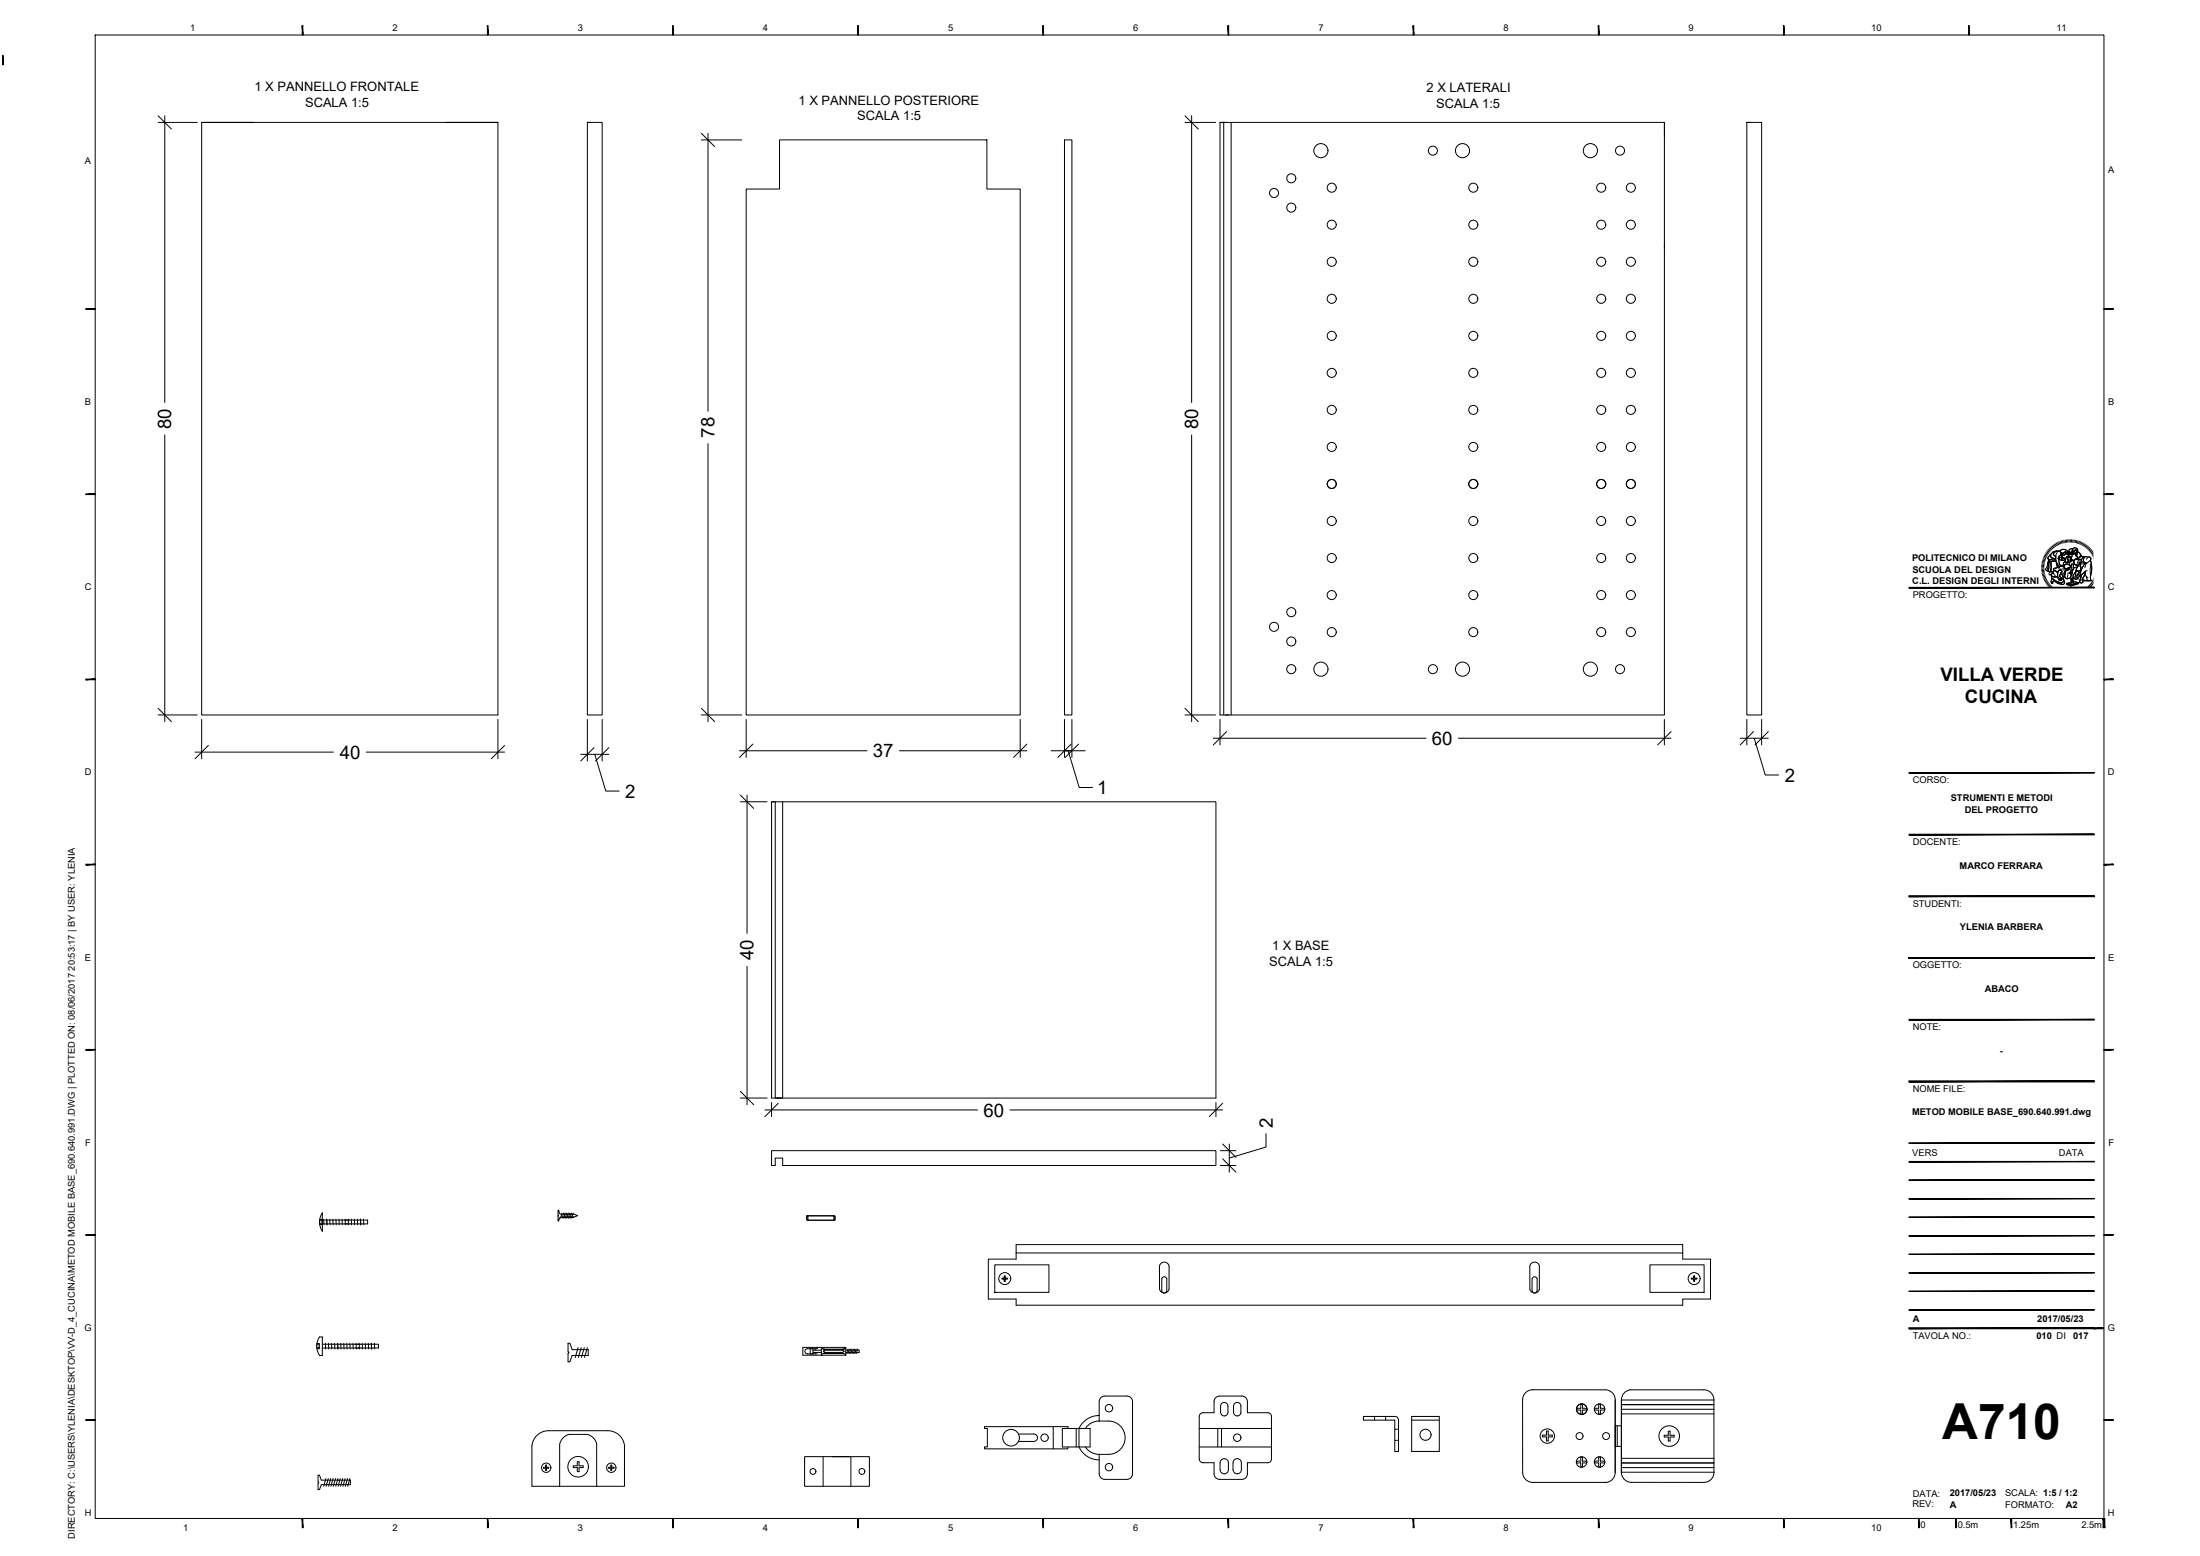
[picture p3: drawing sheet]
<svg xmlns="http://www.w3.org/2000/svg" width="594mm" height="420mm" viewBox="0 0 594 420" stroke-linecap="round" stroke-linejoin="round" font-family="sans-serif">
<!-- layer: A-SECT-MCUT1 -->
<g fill="none" stroke="#000" stroke-width=".27">
<path d="M329.3 377h6a1.5 1.5 0 0 1 1.5 1.5v3h5.5a1 1 0 0 1 1 1M329.3 377a1.5 1.5 0 0 0-1.5 1.5v3h-3a1 1 0 0 0-1 1M329.9 379a1 1 0 0 1 1.1-.2 1 1 0 0 1 .6 .9v1.6a1 1 0 0 1-1 1 1 1 0 0 1-1-1v-1.6zM333.4 379a.99 .99 0 0 1 1.1-.2 .99 .99 0 0 1 .6 .9v1.6a1.01 1.01 0 0 1-1 1 1.01 1.01 0 0 1-1-1v-1.6zM275 387.2h4.2a1 1 0 0 1 1 1 1 1 0 0 1-1 1M275 389.2h4.2M284.4 385.2v6M286.9 385.7h7.5v5h-7.5zM288.4 385.7v-.5h-22.5v.5h.7v5h-.7v.5h22.5v-.5M290.6 385.7v5M293.1 390.7l.8 1 1.1 .6 1.8 .4M296.8 383.7v-5.2a1.5 1.5 0 0 1 1.5-1.5h6a1.5 1.5 0 0 1 1.5 1.5v19.5a1.5 1.5 0 0 1-1.5 1.5h-6a1.5 1.5 0 0 1-1.5-1.5v-5.3"/>
<path d="M296.8 383.7a6.7 6.7 0 0 1 5.4 1.1 4.5 4.5 0 0 1 1.4 5 4.5 4.5 0 0 1-4.3 2.9h-2.5M296.8 383.7l-1.8 .4-1.1 .7-.8 .9M296.8 382.2a6 6 0 0 0-5.4 3.5v5a6 6 0 0 0 5.4 3.5M323.8 382.5v11.5a1 1 0 0 0 1 1h3v3a1.5 1.5 0 0 0 1.5 1.5M323.8 390.7h19.5M323.8 385.7h19.5M328.8 385.7v5M329.7 394.3a1.12 1.12 0 0 1 1.2-.4 1.12 1.12 0 0 1 .8 1.1v1.8a1.13 1.13 0 0 1-1.1 1.2 1.13 1.13 0 0 1-1.1-1.2v-1.8zM329.8 385.7v5M335.2 395v1.8M335.2 395a1.13 1.13 0 0 0-1.1-1.1 1.13 1.13 0 0 0-1.1 1.1v1.8a1.13 1.13 0 0 0 1.1 1.2 1.13 1.13 0 0 0 1.1-1.2M343.3 382.5v11.5a1 1 0 0 1-1 1h-5.5v3a1.5 1.5 0 0 1-1.5 1.5h-6"/>
<path d="M371.2 382.5v1M374.2 382.5v1M376.6 388.9h1M376.6 385.9h1M376.6 382.5a1 1 0 0 1 1 1v8.4h-1v-8.4h-8.4v-1h8.4M381.2 382.5h7.5v9.4h-7.5zM381.2 383.5h7.5"/>
<circle cx="273" cy="388.2" r="2.25"/>
<circle cx="282.1" cy="388.2" r="1"/>
<circle cx="299.5" cy="380.2" r="1"/>
<circle cx="299.5" cy="396.2" r="1"/>
<circle cx="334.1" cy="388.2" r="1"/>
<circle cx="384.9" cy="387.4" r="1.5"/>
</g>
<!-- layer: VITI E CERNIERE -->
<g fill="none" stroke="#000" stroke-width=".27">
<path d="M86.3 329.6h.7M86.3 330.3h.7M86.3 329.3h.7v1.4h-.7M87 329.5h7.3M87 330.5h7.3M87 327.5v5a4.5 4.5 0 0 1 0-5zM87.4 329.2l.1 1.5M88.2 329.2l.1 1.5M89.1 329.2v1.5M89.9 329.2l.1 1.5M90.7 329.2l.1 1.5M91.5 329.2l.1 1.5"/>
<path d="M92.4 329.2v1.5M93.2 329.2l.1 1.5M93.2 329.5h6.1v1h-6.1M94 329.2l.1 1.5M94.9 329.2v1.5M95.7 329.2l.1 1.5M96.5 329.2l.1 1.5M97.4 330.7l-.1-1.5 .1 1.5M98.2 329.2v1.5M151.8 327.6l-.4 1.3M152.2 327.6l-.4 1.3M152.3 328.7h2.7h-3.7l-.4 1h-.2l.1-1.4-.1-1.5h.2l.4 1.1h3.7l1 .4-1 .4"/>
<path d="M152.3 327.9h2.7M152.6 327.6l-.4 1.3M153.1 327.6l-.4 1.3M153.5 327.6l-.4 1.3M153.9 327.6l-.4 1.3M154.3 327.6l-.4 1.3M154.8 327.6l-.4 1.3M217.9 328.3h7.6v1.2h-7.6zM218.2 328.3h7v1.2h-7M218.2 328.3l-.3 .3v.6l.3 .3M218.2 328.3v1.2M225.2 328.3l.3 .3v.6l-.3 .3"/>
<path d="M266.9 340h7.5v-3.9h180v3.9h7.5v10.8h-7.5v1.6h-180v-1.6h-7.5zM274.4 338.3h180M268.6 341.5h14.6v7.5h-14.6zM270.5 345.1h.7v-.6h.2v.6h.7v.3h-.7v.6h-.2v-.6h-.7zM313.4 341.2a1.31 1.31 0 0 1 1.4-.4 1.31 1.31 0 0 1 .9 1.1v6.2a1.32 1.32 0 0 1-1.3 1 1.32 1.32 0 0 1-1.3-1v-6.2zM313.7 348.6v-3.3a.69 .69 0 0 1 .7-.5 .69 .69 0 0 1 .7 .5v3.3M313.7 348.6a.69 .69 0 0 0 .7 .5 .69 .69 0 0 0 .7-.5M413.7 348.6a.69 .69 0 0 0 .7 .5 .69 .69 0 0 0 .7-.5M415.1 345.3v3.3M415.1 345.3a.69 .69 0 0 0-.7-.5 .69 .69 0 0 0-.7 .5v3.3M415.7 341.9v6.2M415.7 341.9a1.32 1.32 0 0 0-1.3-1.1 1.32 1.32 0 0 0-1.3 1.1v6.2a1.32 1.32 0 0 0 1.3 1 1.32 1.32 0 0 0 1.3-1"/>
<path d="M445.5 341.5h14.7v7.5h-14.7zM456.7 345.1h.6v-.6h.3v.6h.7v.3h-.7v.6h-.3v-.6h-.6zM85.5 363.1h.7M85.5 363.8h.7M85.6 362.8h.6v1.4h-.6M86.3 361h.7v5h-.7a4.5 4.5 0 0 1 0-5zM87 363h10.2M87 364h10.2M87.9 362.7v1.6M88.7 362.7l.1 1.6M89.5 362.7l.1 1.6M90.3 362.7l.1 1.6"/>
<path d="M91.2 362.7l.1 1.6M92 362.7l.1 1.6M92.8 362.7l.1 1.6M93.6 362.7l.1 1.6M94.5 362.7l.1 1.6M95.3 362.7l.1 1.6M96.1 362.7l.1 1.6M96.1 363h6.1v1h-6.1M97 362.7l.1 1.6M97.8 362.7l.1 1.6M98.6 362.7l.1 1.6M99.4 362.7l.1 1.6"/>
<path d="M100.4 364.3l-.1-1.6 .1 1.6M101.1 362.7l.1 1.6M153.4 362.7h.5l.6 1.7h4.3v1.6h-4.3l-.6 1.7h-.5v-2.2l.3-.3-.3-.3zM156.1 363.9l-.8 2.7M156.9 363.9l-.7 2.7M157.8 363.9l-.8 2.7M158.6 363.9l-.8 2.7M218 364.2h2.7v-.4h-3.9v2.1h11.6M218.1 364.2a.7 .7 0 0 0-.8 .7 .7 .7 0 0 0 .8 .7h2.6M218.8 365.6v-1.4h.7v1.4M219.5 365.2h2.3M219.5 364.6h2.3"/>
<path d="M220.1 364.2v.4M220.1 365.2v.4M220.7 363.8h7.7M222.4 364.9h.1M222.4 364.3h.1M222.4 364.3h5.4M222.4 364.9l.3 .3M222.4 364.3l-.6-.5v2.1l.6-.4h5.4M222.4 364.3l.3 .1h4.8l.3-.1M222.4 365.5l5.1-.2 .3 .2M222.7 365.2h4.8M222.7 364.6h4.8"/>
<path d="M222.7 364.6l-.3 .3M227.5 364.6l.3 .3M227.8 365.5l.6 .4M227.8 364.9h.1M227.8 364.9l-.3 .3M227.8 364.3h.1M228.4 364.5h3.6v.7h-3.6M228.4 363.8v2.1M228.4 363.8l-.6 .5M229 364.3l-.4 1.2M229.3 364.3l-.3 1.2M229.7 364.3l-.3 1.2"/>
<path d="M230.1 364.3l-.4 1.2M230.5 364.3l-.4 1.2M230.8 364.3l-.3 1.2M231.2 364.3l-.3 1.2M231.6 364.3l-.4 1.2M413.8 375.3h19.6a2.74 2.74 0 0 1 2.8 2.7M414 375.3a2.74 2.74 0 0 0-2.8 2.7v19.5M436.2 378v19.6M437.8 379.3h25M437.8 378h25M437.8 378v19.6l25-.1M437.8 378a2.72 2.72 0 0 1 2.4-2.7h19.9a2.74 2.74 0 0 1 2.7 2.8"/>
<path d="M462.8 378v19.6M85.9 398.3h.4l.5 1.4h7.8v1.2h-7.8l-.5 1.3h-.4v-1.7l.2-.2-.2-.2zM88 399.2l-.6 2.1M88.7 399.2l-.7 2.1M89.3 399.2l-.6 2.1M90 399.2l-.6 2.1M90.6 399.2l-.6 2.1M91.1 399.7h.1M91.3 399.2l-.6 2.1M91.9 399.2l-.6 2.1M92.6 399.2l-.7 2.1M93.2 399.2l-.6 2.1"/>
<path d="M93.8 399.2l-.6 2.1M94.5 399.2l-.6 2.1M144.9 387.7a4.5 4.5 0 0 1 3.2-1.4h16a4.5 4.5 0 0 1 4.5 4.1v10.9h-25v-10.9a4.5 4.5 0 0 1 1.3-2.7zM147.3 395.6h.3v.6h.6v.3h-.6v.5h-.3v-.5l-.5-.1v-.2h.5zM153.6 387.3h5M153.6 387.3l-1 .5-.8 .7-.7 1.5v11.3M154.8 395.8h1.1v-1.1h.3h.2v1.1h1.1v.3l-.1 .2h-1v1.1h-.5v-1.1h-1.1zM158.6 387.3l1 .5 .8 .7 .7 1.5v11.3M164.9 395.6h.3v.6h.6v.3h-.6v.5h-.3v-.5l-.5-.1v-.2h.5zM217.3 393.3h17.5v8h-17.5zM222.3 393.3v8M224.8 393.3h5v8"/>
<path d="M411.2 397.5a2.74 2.74 0 0 0 2.7 2.8h19.9M416.5 387.5h1.1v-1.1h.3h.2v1.1h1.1v.5h-1.1v1.1h-.5v-1.1h-1.1zM425.8 380.3h1.1v-1.1h.5v1.1h1v.4h-1v1.1h-.5v-1.1h-1.1zM426.9 393.5h.4v1.1l1.1-.1v.5h-1.1v1.1h-.4v-1.1h-1.1v-.4h1.1zM430.6 380.3h1.1v-1.1h.5v1.1h1.1v.4h-1.1v1.1h-.5v-1.1h-1.1zM431.7 393.5h.5v1.1l1.1-.1v.5h-1.1v1.1h-.5v-1.1h-1.1v-.4h1.1zM436.2 397.5a2.74 2.74 0 0 1-2.8 2.8M436.2 385h1.6M436.2 390.6h1.6M436.7 385v5.6M437.8 396.3h25M437.8 395h25"/>
<path d="M437.8 393.8h25M437.8 380.5h25M437.8 381.8h25M437.8 397.5a2.74 2.74 0 0 0 2.8 2.8h19.5M449.4 387.6h1.1v-1.1h.5v1.1h1.1v.4h-1.1v1.1h-.5v-1.1h-1.1zM462.8 397.5a2.74 2.74 0 0 1-2.8 2.8"/>
<circle cx="271.3" cy="345.2" r="1.61"/>
<circle cx="457.5" cy="345.2" r="1.61"/>
<circle cx="147.5" cy="396.3" r="1.26"/>
<circle cx="156.1" cy="396.1" r="2.78"/>
<circle cx="165.1" cy="396.3" r="1.26"/>
<circle cx="219.5" cy="397.3" r=".79"/>
<circle cx="232.8" cy="397.3" r=".79"/>
<circle cx="417.8" cy="387.8" r="1.94"/>
<circle cx="426.5" cy="387.8" r=".94"/>
<circle cx="427.1" cy="394.8" r="1.42"/>
<circle cx="427.1" cy="380.5" r="1.42"/>
<circle cx="431.9" cy="380.5" r="1.42"/>
<circle cx="431.9" cy="394.8" r="1.42"/>
<circle cx="433.7" cy="387.8" r=".94"/>
<circle cx="450.7" cy="387.8" r="2.78"/>
</g>
<!-- layer: ARREDI -->
<g fill="none" stroke="#000" stroke-width=".27">
<path d="M54.5 33.1h80v160h-80zM54.5 33.1h14M120.5 33.1h14M158.6 33.1v160h4v-160h-4h1M210.5 37.8h56v13.2h9v142.1h-74v-142.1h9zM287.5 37.8h2v155.3h-2zM329.4 33.1h120v160h-120zM330.5 33.1v160M332.5 33.1v160M449.4 33.1v4M471.7 33.1h4v160h-4zM471.7 33.1h1"/>
<path d="M449.4 65.7v1.3M330.9 193.1h.9M208.4 216.5h119.9v80h-119.9zM208.4 216.5h.9v80h2v-80M208.4 310.7h119.9v4h-117v-2h-2v2h-.9z"/>
<circle cx="344" cy="52.1" r="1.22"/>
<circle cx="348.7" cy="56.1" r="1.22"/>
<circle cx="348.7" cy="48.2" r="1.22"/>
<circle cx="356.7" cy="40.7" r="1.91"/>
<circle cx="359.6" cy="50.7" r="1.22"/>
<circle cx="386.9" cy="40.7" r="1.22"/>
<circle cx="394.9" cy="40.7" r="1.91"/>
<circle cx="397.8" cy="50.7" r="1.22"/>
<circle cx="429.5" cy="40.7" r="1.91"/>
<circle cx="432.4" cy="50.7" r="1.22"/>
<circle cx="437.5" cy="40.7" r="1.22"/>
<circle cx="440.4" cy="50.7" r="1.22"/>
<circle cx="359.6" cy="60.7" r="1.22"/>
<circle cx="359.6" cy="70.7" r="1.22"/>
<circle cx="397.8" cy="60.7" r="1.22"/>
<circle cx="397.8" cy="70.7" r="1.22"/>
<circle cx="432.4" cy="60.7" r="1.22"/>
<circle cx="432.4" cy="70.7" r="1.22"/>
<circle cx="440.4" cy="60.7" r="1.22"/>
<circle cx="440.4" cy="70.7" r="1.22"/>
<circle cx="359.6" cy="80.7" r="1.22"/>
<circle cx="359.6" cy="90.7" r="1.22"/>
<circle cx="397.8" cy="80.7" r="1.22"/>
<circle cx="397.8" cy="90.7" r="1.22"/>
<circle cx="432.4" cy="80.7" r="1.22"/>
<circle cx="432.4" cy="90.7" r="1.22"/>
<circle cx="440.4" cy="90.7" r="1.22"/>
<circle cx="440.4" cy="80.7" r="1.22"/>
<circle cx="359.6" cy="100.7" r="1.22"/>
<circle cx="359.6" cy="110.7" r="1.22"/>
<circle cx="397.8" cy="110.7" r="1.22"/>
<circle cx="397.8" cy="100.7" r="1.22"/>
<circle cx="432.4" cy="100.7" r="1.22"/>
<circle cx="432.4" cy="110.7" r="1.22"/>
<circle cx="440.4" cy="110.7" r="1.22"/>
<circle cx="440.4" cy="100.7" r="1.22"/>
<circle cx="359.6" cy="120.7" r="1.22"/>
<circle cx="359.6" cy="130.7" r="1.22"/>
<circle cx="397.8" cy="130.7" r="1.22"/>
<circle cx="397.8" cy="120.7" r="1.22"/>
<circle cx="432.4" cy="120.7" r="1.22"/>
<circle cx="432.4" cy="130.7" r="1.22"/>
<circle cx="440.4" cy="130.7" r="1.22"/>
<circle cx="440.4" cy="120.7" r="1.22"/>
<circle cx="359.6" cy="150.7" r="1.22"/>
<circle cx="359.6" cy="140.7" r="1.22"/>
<circle cx="397.8" cy="140.7" r="1.22"/>
<circle cx="397.8" cy="150.7" r="1.22"/>
<circle cx="432.4" cy="150.7" r="1.22"/>
<circle cx="432.4" cy="140.7" r="1.22"/>
<circle cx="440.4" cy="140.7" r="1.22"/>
<circle cx="440.4" cy="150.7" r="1.22"/>
<circle cx="344" cy="169.3" r="1.22"/>
<circle cx="348.7" cy="165.3" r="1.22"/>
<circle cx="348.7" cy="173.2" r="1.22"/>
<circle cx="359.6" cy="170.7" r="1.22"/>
<circle cx="359.6" cy="160.7" r="1.22"/>
<circle cx="397.8" cy="160.7" r="1.22"/>
<circle cx="397.8" cy="170.7" r="1.22"/>
<circle cx="432.4" cy="160.7" r="1.22"/>
<circle cx="432.4" cy="170.7" r="1.22"/>
<circle cx="440.4" cy="170.7" r="1.22"/>
<circle cx="440.4" cy="160.7" r="1.22"/>
<circle cx="348.7" cy="180.7" r="1.22"/>
<circle cx="356.7" cy="180.7" r="1.91"/>
<circle cx="386.9" cy="180.7" r="1.22"/>
<circle cx="394.9" cy="180.7" r="1.91"/>
<circle cx="429.5" cy="180.7" r="1.91"/>
<circle cx="437.5" cy="180.7" r="1.22"/>
</g>
<!-- layer: G-ANNO-LOGO -->
<g fill="none" stroke="#000" stroke-width=".27">
<path d="M551.3 153.4h.6M551.3 153h.7M551.3 152.6l.7 .1M551.3 152.3l.7 .1M551.4 151.9l.7 .2M551.5 151.6l.6 .1M551.6 151.2l.6 .2M551.7 150.9l.6 .2M551.8 150.6l.6 .2M551.9 150.2l.7 .3M551.9 153.7h-.6M552 154l-.7 .1"/>
<path d="M552 154.3l-.7 .1M552.1 154.6l-.7 .2M552.1 149.9l.6 .3M552.1 155l-.6 .1M552.2 155.3l-.6 .2M552.3 149.6l.6 .3M552.3 155.6l-.6 .2M552.4 155.9l-.6 .3M552.4 149.3l.6 .4M552.5 156.2l-.6 .3M552.6 149l.6 .4M552.7 156.5l-.6 .3"/>
<path d="M552.8 156.8l-.6 .3M552.9 148.7l.5 .4M553 157.1l-.6 .3M553.1 148.4l.5 .5M553.2 151l.6 .1a.84 .84 0 0 0 1.3-.2l.1 .6-.9 .1a.8 .8 0 0 1-1.2-.5zM553.2 151v.4M553.2 157.3l-.6 .4M553.3 148.2l.5 .4M553.3 151.5l-.2 .6-.1 1.3-.4 .7 .4 .1M553.4 157.6l-.6 .4M553.5 149.9l.3-.1-.1 .3a.83 .83 0 0 0 1 .7l.3 .2-.4 .3-.6-.3-.5 .1a.51 .51 0 0 1-.5-.4 .51 .51 0 0 1 .3-.6zM553.6 147.9l.4 .5"/>
<path d="M553.6 157.9l-.6 .4M553.6 151.5l.4 .1-.2 .5 .1 1.2-.1 1-.1 .1a.43 .43 0 0 1-.6-.2 .43 .43 0 0 1 .1-.5l.1-1.5zM553.6 151.5l-.3 .6-.2 1.8a.39 .39 0 0 0 .2 .5 .39 .39 0 0 0 .4 0M553.8 149.7l-.6 .6a.44 .44 0 0 0-.2 .5 .44 .44 0 0 0 .5 .3l.5-.1 .6 .3 .5-.4M553.8 158.1l-.5 .5M553.8 147.7l.5 .5M553.8 155.1l.1 .1a1.21 1.21 0 0 0 1.7 .4M553.9 149.5l.7-.6 1.2-.1a.99 .99 0 0 0-1.2 1l.5 .4v.7l-.5-.1a.77 .77 0 0 1-.9-.7zM554 155.5l.6 .3 1-.2 .1 .5 .3 .3v.2l.2-.2 .3 .4-.1-.5 .2 .4-.1-.5 .4 .2-.8-.7 .3-.8 .4 .2 .3 1a.79 .79 0 0 1 0 1 .79 .79 0 0 1-.9 .2l-1.6-.8-.6-.6zM554 155.5l.1 .5 .7 .7 1.9 .9M554 158.3l-.5 .5M554 151.6l1.2-.1 .6 1.2-.1 .5-.3 .1a.6 .6 0 0 0-.8 .7l.1 .1-.4 .5a.54 .54 0 0 1-.5-.8v-1.7z"/>
<path d="M554 151.6l-.2 .6 .1 2.2M554.1 147.4l.4 .6M554.1 156.1l.8 .7 1.1 .5a.88 .88 0 0 0 1.3-.6 .65 .65 0 0 1 .1 1 .65 .65 0 0 1-1 0l-1.3-.6a.45 .45 0 0 0-.5-.3 .45 .45 0 0 0-.3 .5v.2h-.2a.91 .91 0 0 1 0-1.2zM554.1 156.2v.1a.84 .84 0 0 0 0 1.2l.3-.2h-.2a.49 .49 0 0 1 .4-.5 .49 .49 0 0 1 .5 .3l.9 .5a1.05 1.05 0 0 0 1.5-.1l-.2-.7M554.2 158.6l-.4 .5M554.3 154.6a.51 .51 0 0 0-.8-.1 .51 .51 0 0 0 .1 .8v-.1a.72 .72 0 0 1 .7-.4 .72 .72 0 0 1 .7 .6M554.4 147.2l.4 .6M554.5 158.8l-.4 .5M554.5 154.3l.4-.3 .2 .1a.71 .71 0 0 1 .5 1.1v.4a1.19 1.19 0 0 1-1.7-.5l.6-.2-.2-.3zM554.6 153.6l1.1-.4 .4 .1 .1-.4 .5-.1 .6 .2 .2 .3a1 1 0 0 1 .2 1.3 1 1 0 0 1-1.2 .4v-.2a.47 .47 0 0 0 .1-.8 .47 .47 0 0 0-.8 .2l-.1 .4-.7-.5a.34 .34 0 0 1-.4 0 .34 .34 0 0 1 0-.5zM554.7 147l.3 .6M554.8 159l-.5 .5"/>
<path d="M554.8 149.1a.93 .93 0 0 1 1.1-.3 .93 .93 0 0 1 .6 1l-.3 .3a1.07 1.07 0 0 0-.2 1.4 1.08 1.08 0 0 0 .7 1.3l-.5 .1-.2 .4a.55 .55 0 0 1-.3-.8l-.5-1-.1-1.3a.61 .61 0 0 1-.5-.4 .61 .61 0 0 1 .2-.7zM554.9 153.9l.7 .7M554.9 154l-.5 .4 .1 .5M555 146.8l.3 .6M555 159.2l-.4 .5M555.2 151.5l-1.4 .1a.68 .68 0 0 0-.8 .1 .68 .68 0 0 0-.1 .8l-.1 .5-.5 .7 .3 .3M555.3 146.6l.3 .6M555.3 159.3l-.4 .6M555.3 151.9l.2 1.4M555.5 149.1l-.3 .9-.1 1 .6 1.5a.55 .55 0 0 0 .3 .8l.2-.4 .5-.1a1.03 1.03 0 0 1-.7-1.5 1.45 1.45 0 0 1 .5-1.7 .92 .92 0 0 0-1.2-.8l-.9 .2-.6 .6-.1 .4a.83 .83 0 0 0 1 .8l.3 .1M555.6 159.5l-.4 .6M555.6 146.5l.3 .6"/>
<path d="M555.7 153.2l-.3 .1a.61 .61 0 0 0-.9 .7l.2 .1M555.8 148.8a1 1 0 0 0-1.2 1l.5 .4M555.9 159.7l-.3 .6M555.9 146.3l.3 .7M556 154a.46 .46 0 0 1 .7 .1 .46 .46 0 0 1-.2 .7l-.4 .9 .8 .7-.4-.2 .1 .5-.2-.4v.5l-.2-.4-.2 .2v-.2l-.3-.6-.1-1zM556 154a.46 .46 0 0 1 .7 .1 .46 .46 0 0 1-.2 .7l-.4 .9 .8 .7-.4-.2 .1 .5-.3-.4 .1 .5-.2-.4-.2 .2v-.2l-.3-.6-.1-1zM556 150.2l1-.4-.1 .5-1.1 .5zM556.1 150.7l.8-.3 .2 .2-.4 .2 .2 .4a.61 .61 0 0 1-.8-.5zM556.1 150.7a.57 .57 0 0 0 .8 .5M556.2 159.8l-.3 .6M556.2 148.9l.7-.5 1 .1a.3 .3 0 0 1 .4 .4 .3 .3 0 0 1-.4 .2l-.3-.1-.6 .4-.5-.2M556.3 146.2l.2 .6"/>
<path d="M556.4 148.6l1-.2 .7 .3a.23 .23 0 0 1 .2 .3 .23 .23 0 0 1-.3 .2l-.4-.2v.2l-.7 .2-.7-.5zM556.5 159.9l-.3 .6M556.5 149.2l.7 .2 .5-.5 .3 .3-.2 .5-.4 .3-.4-.2-.6 .1zM556.6 146.1l.2 .6M556.7 152.8l.6 .3 .4 .6a.77 .77 0 0 1-.2 1h-.1M556.8 150.7h.9l-.3 .1a.38 .38 0 0 1-.4 .6 .38 .38 0 0 1-.2-.7zM556.8 155.1l.3 1a.79 .79 0 0 1 .1 .9 .79 .79 0 0 1-.9 .3M556.8 150.4l.3 .2M556.9 150.1v.2l-1.1 .5M556.9 153.7l-.7 .2M556.9 146l.2 .6M557 149.8l-.3 .5"/>
<path d="M557.1 153.3l.7 .6M557.2 150.7a.34 .34 0 0 0-.4 .3 .34 .34 0 0 0 .4 .3 .34 .34 0 0 0 .2-.5l.3-.1-.7 .1M557.2 153.8a.7 .7 0 0 1 .2 .9 .7 .7 0 0 1-1 .3M557.3 153v-.3l.6-.4 1 .3 .1 .2a.25 .25 0 0 1 .1 .4 .25 .25 0 0 1-.4 0l-1 .4 .6 .4 .5-.3 .1-.3a.44 .44 0 0 0 .2-.5 .44 .44 0 0 0-.3-.4l-1-.2-.5 .7-.2-.1v-.4l.5-.9 .2 .2h1.1l.5-.4v-.3l.6 .2 .1 1a.69 .69 0 0 0 0 1l-.4 .6-.4 .2-.2 .5h-.3l.2 .2a.23 .23 0 0 1 .3 .1 .23 .23 0 0 1-.1 .3l.3-.2-.4 1.1a.95 .95 0 0 1-1.4-.1l-.4-.4 .3-.6 .2-1.1M557.3 145.9l.1 .7M557.3 152.7l.6-.4 .6 .1 .5 .4a.29 .29 0 0 1 .1 .4 .29 .29 0 0 1-.4 .1l-.3 .1a.47 .47 0 0 1-.5 .3 .47 .47 0 0 1-.4-.4zM557.3 155.6l.8 .7M557.5 149.7l.1 .1M557.6 149.3l.2 .1M557.6 151.6a1.27 1.27 0 0 0-.5 1.3M557.6 155l.1 .9M557.6 145.8l.2 .7"/>
<path d="M557.7 149.4h-.1M557.7 153.6l1.2-.3-.1 .4-.5 .3-.5-.2zM557.7 154.4l-.2 1-.4 .4M557.9 153.8h-.1M558 149.5l.8-.2a.29 .29 0 0 1 .2 .5 .29 .29 0 0 1-.5 0zM558 145.8l.1 .7M558 149.2l-.2 .5-.4 .2-.4-.1-.6 .1M558 150.4l.8-.2 .6 1a.23 .23 0 0 1-.1 .3 .23 .23 0 0 1-.3-.1 .23 .23 0 0 1 .2-.3l-.2-.7a.43 .43 0 0 0-.7-.1 .43 .43 0 0 0 .1 .7v.1a.49 .49 0 0 1-.1 .7 .49 .49 0 0 1-.7-.2zM558.1 157.5l2-.4 1.2 .2-2.1 .6zM558.1 157.5l1.1 .4v.3l-1.1-.4zM558.3 150.3l.7 .1 .2 .5a.64 .64 0 0 1-.1 .7 .64 .64 0 0 1-.7 .2zM558.4 145.7v.7"/>
<path d="M558.4 149.3l.1-.2a.52 .52 0 0 1 .5 0 .52 .52 0 0 1 .3 .5l-.3 .1M558.4 153.8l.1 .1M558.4 154.7l-.3 1.6 1.1-.2M558.4 149.1a.52 .52 0 0 1 .6-.1 .52 .52 0 0 1 .3 .5l-.3 .2-.2-.4h-.4zM558.5 153.5h.2M558.5 153.7l.1 .1M558.6 153.5h-.1M558.6 150.5v.1M558.7 150.5l-.2 .1M558.7 145.7v.7M558.8 149.5l-.4-.1-.4 .1 .3 .1a.37 .37 0 0 0 .4 .2 .37 .37 0 0 0 .3-.3l-.2-.2v.3M558.8 154.6h.3l.2-.5 .4-.2-.2 1.1-.3 .2a.23 .23 0 0 0 .1-.3 .23 .23 0 0 0-.3-.1z"/>
<path d="M558.8 151.8v.7M558.9 153.3l-.2 .5a.49 .49 0 0 1-.8-.1M558.9 150.4l.2 .2-.1 .2M559 150.5a.43 .43 0 0 0-.6-.2 .43 .43 0 0 0 0 .7 .51 .51 0 0 1-.1 .8 .51 .51 0 0 1-.7-.3l.7-1.3 .7 .1 .4 .8a.24 .24 0 0 1 0 .4 .25 .25 0 0 1-.4-.3M559.1 145.7v.7M559.1 150.8l-.2 .1M559.1 150.7a.41 .41 0 0 1 0 .5 .41 .41 0 0 1-.6 0h-.1M559.1 151.5l-.2 .3h-.5M559.2 157.9l2.1-.6v.3l-2.1 .6zM559.2 157.9v.3M559.3 149.6l.1-.1 .1 .5-.2 .7M559.3 154.1h.1"/>
<path d="M559.3 154.7l-.1 .5 .3-.2M559.4 149.1l.1 .4M559.4 151.1l-.1-.4a.89 .89 0 0 0 0-1.2l-.4-.5a.45 .45 0 0 1-.2-.6 .45 .45 0 0 1 .6-.2 .27 .27 0 0 1 .4 0 .27 .27 0 0 1-.1 .4v1.1h.2l.1-.5 .2 .4 .5-.2-.1 .6 .3-.1 .3 .7-1.1 .7M559.4 145.7v.7M559.5 154.4l-.2 .3v-.2M559.5 152.1l-.2 1.4M559.5 151.3l.5 .3M559.6 156.1h.1l.2 1-.3-.5-.3 .7zM559.6 153.3l-.4 .4 .1 .4M559.7 153.9l-.4 .2-.2 .5h-.3l.3 .3 .2-.1M559.7 152.2l-.4 .8M559.8 145.8l-.1 .6"/>
<path d="M559.8 148.2h-.5a.63 .63 0 0 0-.6 .7M559.9 149.2l.2 .3 .5-.1M559.9 148.1l.5-.2 .6 .5v.8l-.4 .9v-.7l.3-.5a.35 .35 0 0 0-.2-.4 .35 .35 0 0 0-.5 .1l-.3 .3-.1 .8h-.2l-.1-.8zM559.9 148.1l.6-.2 .4 .2 .2 .4-.1 .8-.4 .8 .2-1.2a.27 .27 0 0 0-.1-.4 .27 .27 0 0 0-.3 .1l-.3 .1-.3 1h-.2l-.1-.8zM560 151.3l.2-.1a.95 .95 0 0 1 1.2-.2 .62 .62 0 0 1 .8 .5 .62 .62 0 0 1-.5 .7 .88 .88 0 0 1-.8 .5 .88 .88 0 0 1-.7-.4zM560 148.9l.3 .1M560.1 153.3l.8-.1-.7 1.5a1.52 1.52 0 0 0-.4 1.5l-.2-.1-.3 .6-.2-.9zM560.1 153.3l-1 2.5 .2 1 .4-.7 .2 1.4-.3-.9-.4 1 .1-.8M560.1 148.6h.3a.29 .29 0 0 1 .4 0 .29 .29 0 0 1 .1 .4l-.3 .4-.5 .2-.2-.4zM560.1 149.4h.1M560.1 152.3a.62 .62 0 0 0 0 1l.9-.2 .4-.6M560.1 145.8l-.1 .7"/>
<path d="M560.1 149h.1M560.2 149.3h.1M560.5 145.9l-.2 .6M560.5 149.1l.2 .1M560.6 149.1v.1M560.6 154.2l.7-.1-.1 .7-.4 .7 .2 .7-.3 .2-.4-.2zM560.8 149.9l.3 .7M560.8 152.4h.1M560.8 146l-.1 .6M560.9 150.8l1.1-.5h.7l-.7 .9zM560.9 153.2l-.7 1.5a1.5 1.5 0 0 0-.4 1.5M561 152.4h-.3"/>
<path d="M561 149a1.23 1.23 0 0 1 .9 1l.3 .3-.6 .1a.55 .55 0 0 1-.7 0 .55 .55 0 0 1-.1-.7zM561 149l.7 .5 .2 .5M561 152.7h-.1M561.2 146.1l-.2 .6M561.2 160l.3 .6M561.3 157.3v.3l-2.1 .6-1.1-.4v-.3l1.1 .4 2.1-.6a6 6 0 0 0-3.2 .2M561.3 154.2l-.5 1.3 .2 .7-.2 .2-.5-.2 .2-1.9M561.5 146.2l-.2 .6M561.5 159.9l.3 .6M561.6 152l-.1 .4M561.6 151l.3 .1 .2 .4M561.6 152.2l.3 .1-.1 .7a.68 .68 0 0 1-.3 1.1l-1 .1 .4-1z"/>
<path d="M561.6 149.8l.6 .5M561.7 154.1l-1.2 .2M561.7 155.5l-.1 .2 .3 .2M561.8 146.3l-.2 .6M561.8 159.7l.3 .6M561.9 152.3l-.1 1.2-.2 1a1.81 1.81 0 0 0-.1 2.1l.2 .1M562 155.2l1.1-1-.5 1.6a1.28 1.28 0 0 0-.2 1.4v.1a.46 .46 0 0 1-.7 0 .46 .46 0 0 1 0-.7zM562.1 151.2a1.04 1.04 0 0 1 .6-.9 1.04 1.04 0 0 1 1 .2 .56 .56 0 0 1 .8 .1 .56 .56 0 0 1-.2 .8l-.3 .3a1.08 1.08 0 0 1-1 .5 1.08 1.08 0 0 1-.9-.7M562.1 151.5l-.5 .7a.63 .63 0 0 1-1 .5l-.2-.2a.73 .73 0 0 1-.2-1.2l.6-.3a.33 .33 0 0 1 .5 .2 .33 .33 0 0 1-.2 .4v.2a.22 .22 0 0 0 .2 .3 .22 .22 0 0 0 .2-.2l.2-.4-.1-.4-.6-.2-.9 .3-.1 .6M562.1 159.6l.3 .6M562.1 153l.1 .6M562.2 146.4l-.3 .6"/>
<path d="M562.4 159.4l.4 .6M562.5 146.6l-.3 .6M562.6 152.2l-.9 .1M562.6 156.4l.6 .4M562.7 159.3l.4 .5M562.8 146.8l-.3 .6M562.8 150.3a2.54 2.54 0 0 0-2 .5M563 159.1l.4 .5M563 155.2l.8 .9M563 152.2a6.7 6.7 0 0 0-1.4 3.4l1.5-1.4 .5-.1M563.1 150.3a.92 .92 0 0 0-.5 1.1 .92 .92 0 0 0 .9 .7M563.1 150.3l.7 .2a.5 .5 0 0 1 .7 .1 .5 .5 0 0 1 0 .6l.2 1.1a8 8 0 0 1-.2 3.7l.3 .8h-2a.45 .45 0 0 1-.6-.2 .45 .45 0 0 1 .3-.6l.6-1.8-1.5 1.4a5.8 5.8 0 0 1 1.5-3.4l.4-.1a.93 .93 0 0 1-.9-.7 .93 .93 0 0 1 .5-1.1z"/>
<path d="M563.1 147l-.4 .5M563.1 154.2l-.5 1.6a1.28 1.28 0 0 0-.2 1.4v.1a.46 .46 0 0 1-.7 0 .46 .46 0 0 1 0-.7l.3-1.3M563.2 158.9l.4 .5M563.3 152.2l-.3 1.1M563.4 155.7l.1 .7 .5 .4M563.4 147.2l-.4 .5M563.5 158.7l.4 .5M563.7 150.7l-.3 .3M563.7 147.4l-.4 .5M563.7 158.5l.5 .5M564 158.2l.4 .5M564 147.6l-.5 .5"/>
<path d="M564.2 158l.5 .4M564.2 147.8l-.4 .5M564.4 157.7l.5 .5M564.4 152.4l.1 3.3M564.5 148.1l-.5 .5M564.5 151.3a9.5 9.5 0 0 1 0 4.9l.3 .6h-2.5M564.6 157.5l.5 .4M564.7 148.4l-.5 .4M564.8 157.2l.5 .4M564.9 156.9l.6 .4M564.9 148.6l-.5 .5M565.1 156.7l.6 .3"/>
<path d="M565.2 148.9l-.6 .4M565.2 156.4l.7 .3M565.4 149.2l-.6 .4M565.4 156.1l.6 .2M565.5 155.8l.6 .2M565.5 149.5l-.5 .4M565.6 155.5l.6 .2M565.7 155.1l.6 .2M565.7 149.8l-.6 .3M565.8 154.8l.6 .2M565.8 154.5l.7 .1M565.9 154.2l.6 .1"/>
<path d="M565.9 150.2l-.6 .2M565.9 153.9h.7M565.9 153.6h.7M566 150.5l-.6 .2M566.2 150.8l-.7 .2M566.3 151.2l-.7 .2M566.4 151.5l-.7 .2M566.4 151.8l-.6 .2M566.5 152.2l-.7 .1M566.5 152.6h-.6M566.6 152.9l-.7 .1M566.6 153.3h-.7"/>
<path d="M556.8 160l-.2 .7M557.1 160.1l-.2 .7M557.4 160.2l-.2 .6M557.7 160.3l-.1 .6M558 160.3l-.1 .7M558.4 160.3l-.1 .7M558.7 160.4l-.1 .6M559 160.4v.6M559.3 160.4l.1 .6M559.7 160.3v.7M560 160.3l.1 .7M560.3 160.2l.1 .7"/>
<path d="M560.6 160.2l.2 .6M560.9 160.1l.2 .6"/>
</g>
<!-- layer: G-ANNO-TTLB -->
<g fill="#fff" stroke="#fff" stroke-width=".27">
<path d="M540.5 158.7l30.8 4.3-5.8-4.3zM540.5 158.7l30.8 4.3h-30.8z"/>
<path d="M565.5 144.2h5.8l-5.8 14.5zM571.3 144.2l-5.8 14.5 5.8 4.3z"/>
</g>
<path d="M540.5 158.7h25v-14.5h5.8v18.8h-30.8z" fill="none" stroke="#fff" stroke-width=".27"/>
<g fill="#000" stroke="#000" stroke-width=".27">
<path d="M.7 15l.1 2.5zM.7 15l.1 2.5z"/>
<path d="M81.6 7l.2 2.5v-2.5zM81.6 7l.2 2.5h-.2z"/>
<path d="M131.6 7l.2 2.5v-2.5zM131.6 7l.2 2.5h-.2z"/>
<path d="M181.6 7l.2 2.5v-2.5zM181.6 7l.2 2.5h-.2z"/>
<path d="M231.6 7l.2 2.5v-2.5zM231.6 7l.2 2.5h-.2z"/>
<path d="M281.6 7l.2 2.5v-2.5zM281.6 7l.2 2.5h-.2z"/>
<path d="M331.6 7l.2 2.5v-2.5zM331.6 7l.2 2.5h-.2z"/>
<path d="M381.6 7l.2 2.5v-2.5zM381.6 7l.2 2.5h-.2z"/>
<path d="M431.6 7l.2 2.5v-2.5zM431.6 7l.2 2.5h-.2z"/>
<path d="M481.6 7l.2 2.5v-2.5zM481.6 7l.2 2.5h-.2z"/>
<path d="M531.6 7l.2 2.5v-2.5zM531.6 7l.2 2.5h-.2z"/>
<path d="M23.2 83.5h2.5v-.1zM23.2 83.4h2.5l-2.5 .1z"/>
<path d="M568.1 83.5h2.5v-.1zM568.1 83.4h2.5l-2.5 .1z"/>
<path d="M23.2 133.5h2.5v-.1zM23.2 133.4h2.5l-2.5 .1z"/>
<path d="M568.1 133.5h2.5v-.1zM568.1 133.4h2.5l-2.5 .1z"/>
<path d="M515.5 158.8h50v-.2zM515.5 158.6h50l-50 .2z"/>
<path d="M23.2 183.6h2.5v-.2zM23.2 183.4h2.5l-2.5 .2z"/>
<path d="M568.1 183.6h2.5v-.2zM568.1 183.4h2.5l-2.5 .2z"/>
<path d="M515.5 208.8h50v-.2zM515.5 208.6h50l-50 .2z"/>
<path d="M23.2 233.5h2.5v-.1zM23.2 233.4h2.5l-2.5 .1z"/>
<path d="M515.5 225.4h50v-.1zM515.5 225.3h50l-50 .1z"/>
<path d="M568.1 233.5h2.5v-.1zM568.1 233.4h2.5l-2.5 .1z"/>
<path d="M515.5 241.9v.2l50-.2zM515.5 242.1l50-.2v.2z"/>
<path d="M515.5 258.6v.2l50-.2zM515.5 258.8l50-.2v.2z"/>
<path d="M515.5 258.6v.2l50-.2zM515.5 258.8l50-.2v.2z"/>
<path d="M515.5 258.6v.2l50-.2zM515.5 258.8l50-.2v.2z"/>
<path d="M515.5 258.6v.2l50-.2zM515.5 258.8l50-.2v.2z"/>
<path d="M515.5 242.1h50v-.2zM515.5 241.9h50l-50 .2z"/>
<path d="M515.5 275.3v.1l50-.1zM515.5 275.4l50-.1v.1z"/>
<path d="M23.2 283.6h2.5v-.2zM23.2 283.4h2.5l-2.5 .2z"/>
<path d="M515.5 291.9v.2l50-.2zM515.5 292.1l50-.2v.2z"/>
<path d="M515.5 291.9v.2l50-.2zM515.5 292.1l50-.2v.2z"/>
<path d="M568.1 283.6h2.5v-.2zM568.1 283.4h2.5l-2.5 .2z"/>
<path d="M515.5 318.6h50zM515.5 318.7l50-.1z"/>
<path d="M515.5 313.6h50zM515.5 313.7l50-.1z"/>
<path d="M515.5 308.6v.2l50-.2zM515.5 308.8l50-.2v.2z"/>
<path d="M23.2 333.5h2.5v-.1zM23.2 333.4h2.5l-2.5 .1z"/>
<path d="M515.5 338.6h50zM515.5 338.7l50-.1z"/>
<path d="M515.5 333.6h50zM515.5 333.7l50-.1z"/>
<path d="M515.5 328.6h50zM515.5 328.7l50-.1z"/>
<path d="M515.5 323.6h50zM515.5 323.7l50-.1z"/>
<path d="M568.1 333.5h2.5v-.1zM568.1 333.4h2.5l-2.5 .1z"/>
<path d="M515.5 358.6v.2l50-.2zM515.5 358.8l50-.2v.2z"/>
<path d="M515.5 358.6v.2l50-.2zM515.5 358.8l50-.2v.2z"/>
<path d="M515.5 353.6h50zM515.5 353.7l50-.1z"/>
<path d="M515.5 348.6h50zM515.5 348.7l50-.1z"/>
<path d="M515.5 343.6h50zM515.5 343.7l50-.1z"/>
<path d="M565.5 358.8h2.5v-.2zM565.5 358.6h2.5l-2.5 .2z"/>
<path d="M565.5 358.8h2.5v-.2zM565.5 358.6h2.5l-2.5 .2z"/>
<path d="M23.2 383.5h2.5v-.1zM23.2 383.4h2.5l-2.5 .1z"/>
<path d="M568.1 383.5h2.5v-.1zM568.1 383.4h2.5l-2.5 .1z"/>
<path d="M81.6 410l.2 2.5v-2.5zM81.6 410l.2 2.5h-.2z"/>
<path d="M131.6 410l.2 2.5v-2.5zM131.6 410l.2 2.5h-.2z"/>
<path d="M181.6 410l.2 2.5v-2.5zM181.6 410l.2 2.5h-.2z"/>
<path d="M231.6 410l.2 2.5v-2.5zM231.6 410l.2 2.5h-.2z"/>
<path d="M281.6 410l.2 2.5v-2.5zM281.6 410l.2 2.5h-.2z"/>
<path d="M331.6 410l.2 2.5v-2.5zM331.6 410l.2 2.5h-.2z"/>
<path d="M381.6 410l.2 2.5v-2.5zM381.6 410l.2 2.5h-.2z"/>
<path d="M431.6 410l.2 2.5v-2.5zM431.6 410l.2 2.5h-.2z"/>
<path d="M481.6 410l.2 2.5v-2.5zM481.6 410l.2 2.5h-.2z"/>
<path d="M518.1 410v2.5h.1zM518.1 410h.1v2.5z"/>
<path d="M528.1 410l.1 2.5v-2.5zM528.1 410l.1 2.5h-.1z"/>
<path d="M543 410l.2 2.5v-2.5zM543 410l.2 2.5h-.2z"/>
<path d="M567.9 410l.5 2.5v-2.5zM567.9 410l.5 2.5h-.5z"/>
</g>
<path d="M25.7 9.5h542.4v400.5h-542.4z" fill="none" stroke="#000" stroke-width=".27"/>
<!-- layer: QUOTE -->
<g fill="none" stroke="#000" stroke-width=".27">
<path d="M42.7 33.1h10.6M44.5 31.3v77.4M189.4 37.8h10.9M191.2 36v75.1M320 33.1h8.2M321.8 31.3v77.4M44.5 117.4v77.5M191.2 119.8v75.1M321.8 117.4v77.5M42.7 193.1h10.6M54.5 194.3v10.6M134.5 194.3v10.6"/>
<path d="M158.6 194.3v11.2M162.6 194.3v11.2M189.4 193.1h10.9M201.5 194.3v10.2M275.5 194.3v10.2M287.5 194.3v10.2M289.5 194.3v10.2M320 193.1h8.2M327.6 199.3h57.5M329.4 194.3v6.8M393.8 199.3h57.4M449.4 194.3v6.8"/>
<path d="M469.9 199.3h7.6M471.7 194.3v6.8M473.7 199.3l3 10h3.6M475.7 194.3v6.8M52.7 203.1h37.3M98.9 203.1h37.4M156.8 203.7h7.6M160.6 203.7l3 9.9h3.6M199.7 202.7h34.4M199.9 216.5h7.2M201.7 214.7v37.4M242.9 202.7h34.4"/>
<path d="M283.8 202.7h3.7M287.5 202.7h2h-2M288.4 202.7l3 9.9h3.6M289.5 202.7h3.5M201.7 260.9v37.4M199.9 296.5h7.2M206.6 299.7h57.4M208.4 297.7v3.8M272.7 299.7h57.4M328.3 297.7v3.8M329.6 314.7h4.2M329.6 310.7h4.2"/>
<path d="M332 308.9v7.6M341.9 306.1v3.6l-9.9 3"/>
</g>
<!-- layer: 0 -->
<g fill="none" stroke="#000" stroke-width=".27">
<path d="M42.7 31.3l3.6 3.6M189.4 36l3.6 3.6M320 31.3l3.6 3.6M42.7 191.3l3.6 3.6M189.4 191.3l3.6 3.6M320 191.3l3.6 3.6M331.2 197.5l-3.6 3.6M451.2 197.5l-3.6 3.6M473.5 197.5l-3.6 3.6M477.5 197.5l-3.6 3.6M56.3 201.3l-3.6 3.6M136.3 201.3l-3.6 3.6"/>
<path d="M160.4 201.9l-3.6 3.6M164.4 201.9l-3.6 3.6M199.9 214.7l3.6 3.6M203.3 200.9l-3.6 3.6M277.3 200.9l-3.6 3.6M289.2 200.9l-3.5 3.6M291.2 200.9l-3.5 3.6M199.9 294.7l3.6 3.6M210.1 297.9l-3.5 3.6M330.1 297.9l-3.6 3.6M330.2 312.9l3.6 3.6M330.2 308.9l3.6 3.6"/>
</g>
<!-- layer: QUOTE -->
<g fill="#fff" stroke="#fff" stroke-width=".27">
<path d="M42.3 110.1v5.9h4.4zM42.3 110.1h4.4v5.9z"/>
<path d="M91.5 200.9v4.4l6-4.4zM91.5 205.3l6-4.4v4.4z"/>
<path d="M168.6 211.4v4.4l3.1-4.4zM171.7 211.4v4.4h-3.1z"/>
<path d="M235.6 200.5v4.4l5.8-4.4zM235.6 204.9l5.8-4.4v4.4z"/>
<path d="M189 112.5v5.8h4.4zM189 112.5h4.4v5.8z"/>
<path d="M296.5 210.5v4.3l2-4.3zM298.5 210.5v4.3h-2z"/>
<path d="M319.6 110.1v5.9h4.4zM319.6 110.1h4.4v5.9z"/>
<path d="M386.5 197.1v4.4l5.9-4.4zM386.5 201.5l5.9-4.4v4.4z"/>
<path d="M481.7 207.1v4.3l3.1-4.3zM484.8 207.1v4.3h-3.1z"/>
<path d="M199.5 253.5v6h4.4zM199.5 253.5h4.4v6z"/>
<path d="M265.4 297.5v4.4l5.9-4.4zM265.4 301.9l5.9-4.4v4.4z"/>
<path d="M339.7 301.6v3.1h4.3zM339.7 301.6h4.3v3.1z"/>
</g>
<text font-size="13.4" x="524.5" y="388.5">A710</text>
<g font-size="5">
<text x="46.3" y="115.8" transform="rotate(-90 46.3 115.8)">80</text>
<text x="193" y="118.2" transform="rotate(-90 193 118.2)">78</text>
<text x="323.6" y="115.8" transform="rotate(-90 323.6 115.8)">80</text>
<text x="524" y="183.8">VILLA VERDE</text>
<text x="530.6" y="189.9">CUCINA</text>
<text x="386.7" y="201.1">60</text>
<text x="91.8" y="204.9">40</text>
<text x="235.7" y="204.5">37</text>
<text x="168.8" y="215.4">2</text>
<text x="296.3" y="214.4">1</text>
<text x="481.9" y="211.1">2</text>
<text x="203.5" y="259.2" transform="rotate(-90 203.5 259.2)">40</text>
<text x="265.6" y="301.5">60</text>
<text x="343.7" y="304.5" transform="rotate(-90 343.7 304.5)">2</text>
</g>
<g font-size="3.5">
<text x="68.7" y="24.6">1 X PANNELLO FRONTALE</text>
<text x="82.4" y="28.8">SCALA 1:5</text>
<text x="215.7" y="28.2">1 X PANNELLO POSTERIORE</text>
<text x="385.2" y="24.9">2 X LATERALI</text>
<text x="387.8" y="29.1">SCALA 1:5</text>
<text x="231.5" y="32.4">SCALA 1:5</text>
<text x="343.5" y="256.5">1 X BASE</text>
<text x="342.7" y="260.7">SCALA 1:5</text>
</g>
<g font-size="2.5">
<text x="51.3" y="8.3">1</text>
<text x="106" y="8.3">2</text>
<text x="156" y="8.3">3</text>
<text x="206" y="8.3">4</text>
<text x="256" y="8.3">5</text>
<text x="306" y="8.3">6</text>
<text x="356" y="8.3">7</text>
<text x="406" y="8.3">8</text>
<text x="456" y="8.3">9</text>
<text x="505.3" y="8.3">10</text>
<text x="555.3" y="8.3">11</text>
<text x="23" y="44.4">A</text>
<text x="569.3" y="46.7">A</text>
<text x="23" y="109.4">B</text>
<text x="569.3" y="109.4">B</text>
<text x="516.3" y="151.6">POLITECNICO DI MILANO</text>
<text x="516.4" y="154.6">SCUOLA DEL DESIGN</text>
<text x="22.9" y="159.4">C</text>
<text x="516.4" y="157.7">C.L. DESIGN DEGLI INTERNI</text>
<text x="516.5" y="161.5">PROGETTO:</text>
<text x="569.2" y="159.4">C</text>
<text x="22.9" y="209.4">D</text>
<text x="569.2" y="209.4">D</text>
<text x="516.5" y="211.5">CORSO:</text>
<text x="526.8" y="216.4">STRUMENTI E METODI</text>
<text x="530.5" y="219.4">DEL PROGETTO</text>
<text x="516.5" y="228.1">DOCENTE:</text>
<text x="529.2" y="234.6">MARCO FERRARA</text>
<text x="516.5" y="244.8">STUDENTI:</text>
<text x="529.3" y="251.2">YLENIA BARBERA</text>
<text x="23" y="259.4">E</text>
<text x="516.5" y="261.5">OGGETTO:</text>
<text x="569.3" y="259.4">E</text>
<text x="535.9" y="267.9">ABACO</text>
<text x="516.5" y="278.1">NOTE:</text>
<text x="540" y="284.6">-</text>
<text x="516.5" y="294.8">NOME FILE:</text>
<text x="516.3" y="301">METOD MOBILE BASE_690.640.991.dwg</text>
<text x="23" y="309.4">F</text>
<text x="569.4" y="309.4">F</text>
<text x="516.4" y="312.1">VERS</text>
<text x="556" y="312.1">DATA</text>
<text x="22.8" y="359.4">G</text>
<text x="516.5" y="357.1">A</text>
<text x="550.1" y="357.1">2017/05/23</text>
<text x="569.1" y="359.4">G</text>
<text x="516.5" y="361.6">TAVOLA NO.:</text>
<text x="549.9" y="361.6">010 DI</text>
<text x="559.8" y="361.6">017</text>
<text x="516.4" y="407">REV:</text>
<text x="516.5" y="404.1">DATA:</text>
<text x="526.5" y="407.1">A</text>
<text x="526.5" y="404.1">2017/05/23</text>
<text x="541.4" y="404.1">SCALA: 1:5 / 1:2</text>
<text x="541.4" y="407.1">FORMATO:</text>
<text x="557.9" y="407.1">A2</text>
<text x="22.9" y="409.4">H</text>
<text x="49.5" y="413.4">1</text>
<text x="106" y="413.4">2</text>
<text x="156" y="413.4">3</text>
<text x="206" y="413.4">4</text>
<text x="256" y="413.4">5</text>
<text x="306" y="413.4">6</text>
<text x="356" y="413.4">7</text>
<text x="406" y="413.4">8</text>
<text x="456" y="413.4">9</text>
<text x="505.3" y="413.4">10</text>
<text x="518.6" y="412.5">0</text>
<text x="528.6" y="412.5">0.5m</text>
<text x="543.6" y="412.5">1.25m</text>
<text x="562" y="412.5">2.5m</text>
<text x="569.2" y="409.4">H</text>
<text x="20.2" y="415.5" transform="rotate(-90 20.2 415.5)">DIRECTORY: C:\USERS\YLENIA\DESKTOP\VV-D_4_CUCINA\METOD MOBILE BASE_690.640.991.DWG | PLOTTED ON: 08/06/2017 20:53:17 | BY USER: YLENIA</text>
</g>
</svg>
